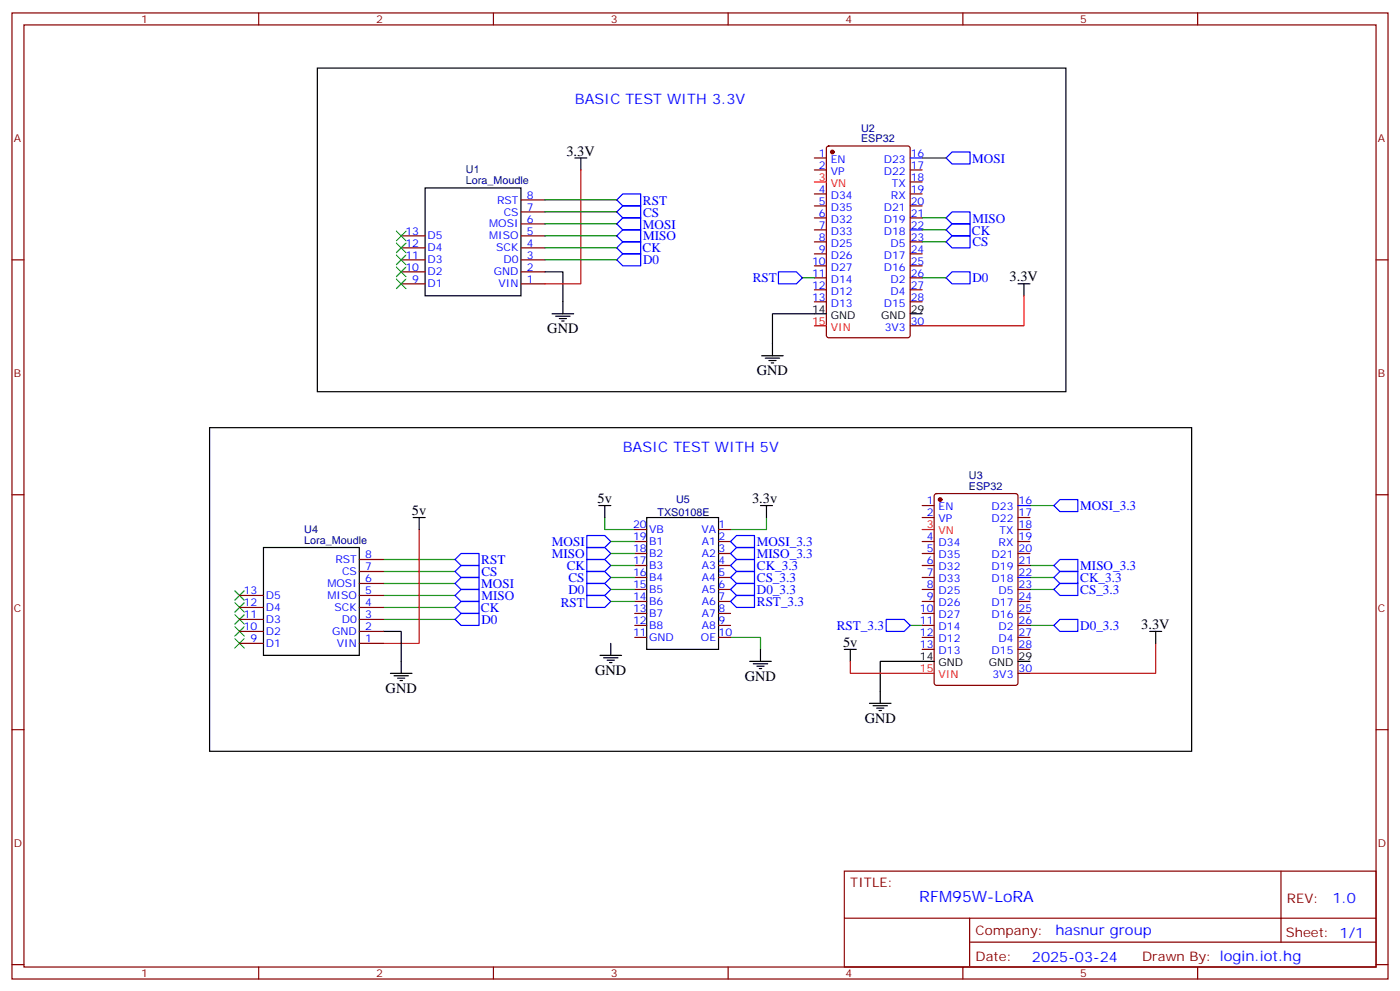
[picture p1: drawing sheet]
<svg xmlns="http://www.w3.org/2000/svg" width="412mm" height="292mm" viewBox="0 0 412 292" stroke-linecap="round" stroke-linejoin="round" font-family="sans-serif">
<g fill="none" stroke="#870000" stroke-width=".35">
<path d="M3.5 3.8h405.4v284.3h-405.4zM7.1 7.3h398.2v277.3h-398.2zM76.2 3.8v3.5M145.3 3.8v3.5M214.5 3.8v3.5M283.6 3.8v3.5M352.8 3.8v3.5M153.5 58.8h7M239.9 46.5h3.5M239.9 50h3.5M239.9 57.1h3.5M243.7 43.2l.4-.2h23.3l.7 .4v55.3l-.5 .7h-23.5l-.6-.4-.1-55.3z"/>
<path d="M268.1 50h3.5M268.1 57.1h3.5M268.1 53.6h3.5M3.5 76.5h3.6M118.2 76.5h7M118.2 73h7M118.2 69.4h7M153.5 76.5h7M153.5 73h7M153.5 69.4h7M153.5 65.9h7M153.5 62.4h7"/>
<path d="M239.9 60.6h3.5M239.9 64.1h3.5M239.9 67.7h3.5M239.9 71.2h3.5M239.9 74.7h3.5M239.9 78.2h3.5M268.1 60.6h3.5M268.1 64.1h3.5M268.1 71.2h3.5M268.1 74.7h3.5M268.1 78.2h3.5M405.3 76.5h3.6"/>
<path d="M118.2 83.5h7M118.2 80h7M153.5 83.5h7M153.5 80h7M239.9 81.8h3.5M239.9 85.3h3.5M239.9 88.8h3.5M268.1 81.8h3.5M268.1 85.3h3.5M268.1 88.8h3.5M268.1 95.9h3.5M3.5 145.6h3.6"/>
<path d="M187 155.9h3.5M187 159.4h3.5M211.7 155.9h3.5M211.7 159.4h3.5M271.6 159.4h3.6M271.6 148.8h3.6M271.6 152.3h3.6M275.4 145.5l.5-.2h23.3l.6 .4 .1 55.3-.5 .7h-23.5l-.7-.4v-55.3zM299.9 155.9h3.5M299.9 159.4h3.5M299.9 152.3h3.5M405.3 145.6h3.6"/>
<path d="M70.6 178.8h7M70.6 175.3h7M105.8 178.8h7.1M105.8 175.3h7.1M105.8 171.7h7.1M105.8 168.2h7.1M105.8 164.7h7.1M187 162.9h3.5M187 166.4h3.5M187 170h3.5M187 173.5h3.5M187 177h3.5"/>
<path d="M211.7 162.9h3.5M211.7 166.4h3.5M211.7 170h3.5M211.7 173.5h3.5M211.7 177h3.5M271.6 162.9h3.6M271.6 166.4h3.6M271.6 170h3.6M271.6 173.5h3.6M271.6 177h3.6M299.9 162.9h3.5M299.9 166.4h3.5"/>
<path d="M299.9 173.5h3.5M299.9 177h3.5M70.6 189.4h7M70.6 185.8h7M70.6 182.3h7M105.8 189.4h7.1M105.8 185.8h7.1M105.8 182.3h7.1M187 180.6h3.5M187 184.1h3.5M187 187.6h3.5M211.7 180.6h3.5"/>
<path d="M211.7 184.1h3.5M211.7 187.6h3.5M271.6 180.6h3.6M271.6 184.1h3.6M271.6 187.6h3.6M271.6 191.1h3.6M299.9 180.6h3.5M299.9 184.1h3.5M299.9 187.6h3.5M299.9 191.1h3.5M299.9 198.2h3.5M3.5 214.8h3.6"/>
<path d="M405.3 214.8h3.6M248.7 256.4h156.6v28.2h-156.6zM377.3 256.4v20.9M248.7 270.2h156.5M285.6 277.3h119.6M285.6 270.2v14.2M3.5 283.9h3.6M76.2 284.6v3.5M145.3 284.6v3.5M214.5 284.6v3.5M283.6 284.6v3.5M352.8 284.6v3.5"/>
<path d="M405.3 283.9h3.6"/>
</g>
<g fill="none" stroke="#000" stroke-width=".35">
<path d="M93.5 20h220.5v95.3h-220.5zM125.2 55.3h28.3v31.8h-28.3zM169.3 46.5h3.6M171.1 46.5v3.5M160.5 80h5.3v12.4M162.6 92.4h6.4M163.7 93.1h4.2M164.7 93.8h2.2M165.5 94.5h.7M243.4 92.4h-15.9v12.3M268.1 92.4h3.5M299.9 83.5h3.5"/>
<path d="M301.6 83.5v3.6M224.4 104.7h6.3M225.4 105.4h4.3M226.5 106.1h2.1M227.2 106.8h.7M61.7 125.9h289.3v95.2h-289.3zM121.7 152.3h3.5M123.5 152.3v3.6M176.4 148.8h3.5M178.2 148.8v3.5M190.5 152.3h21.2v38.8h-21.2zM224 148.8h3.5"/>
<path d="M225.8 148.8v3.5M77.6 161.1h28.2v31.8h-28.2zM112.9 185.8h5.3v12.4M115 198.2h6.4M116.1 198.9h4.2M117.1 199.6h2.1M176.7 192.9h6.4M177.8 193.6h4.2M178.9 194.3h2.1M179.6 195h.7M179.9 189.4v3.5M220.8 194.7h6.4"/>
<path d="M221.9 195.4h4.2M223 196.1h2.1M223.7 196.8h.7M224 191.1v3.6M248.7 191.1h3.5M250.5 191.1v3.6M275.2 194.7h-15.9v12.3M299.9 194.7h3.5M338.7 185.8h3.5M340.4 185.8v3.6M117.8 200.3h.7M256.1 207h6.4"/>
<path d="M257.2 207.7h4.2M258.2 208.4h2.1M258.9 209.1h.7"/>
</g>
<g fill="#870000" stroke="#870000" stroke-width=".35">
<circle cx="245.2" cy="44.7" r=".53"/>
<circle cx="276.9" cy="147" r=".53"/>
</g>
<path d="M171.1 50v33.5h-10.6M239.9 53.6h3.5M239.9 95.9h3.5M301.6 87.1v8.8h-30M123.5 155.9v33.5h-10.6M271.6 155.9h3.6M250.5 194.7v3.5h24.7M340.4 189.4v8.8h-37" fill="none" stroke="#f00" stroke-width=".35"/>
<g fill="none" stroke="#00f" stroke-width=".35">
<path d="M181.7 58.8l1.7-1.7h5.3v3.5h-5.3zM268.1 46.5h3.5M278.7 46.5l1.8-1.8h5.3v3.6h-5.3zM181.7 76.5l1.7-1.8h5.3v3.5h-5.3zM181.7 73l1.7-1.8h5.3v3.5h-5.3zM181.7 69.4l1.7-1.7h5.3v3.5h-5.3zM181.7 65.9l1.7-1.8h5.3v3.6h-5.3zM181.7 62.4l1.7-1.8h5.3v3.5h-5.3zM268.1 67.7h3.5M278.7 71.2l1.8-1.8h5.3v3.6h-5.3zM278.7 64.1l1.8-1.7h5.3v3.5h-5.3zM278.7 67.7l1.8-1.8h5.3v3.5h-5.3z"/>
<path d="M229.3 80h5.3l1.8 1.8-1.8 1.7h-5.3zM278.7 81.8l1.8-1.8h5.3v3.5h-5.3zM172.9 157.6h5.3l1.7 1.8-1.7 1.7h-5.3zM215.2 159.4l1.8-1.8h5.2v3.5h-5.2zM299.9 148.8h3.5M310.4 148.8l1.8-1.8h5.3v3.6h-5.3zM134.1 164.7l1.7-1.8h5.3v3.5h-5.3zM134.1 168.2l1.7-1.8h5.3v3.6h-5.3zM134.1 171.7l1.7-1.7h5.3v3.5h-5.3zM134.1 175.3l1.7-1.8h5.3v3.5h-5.3zM134.1 178.8l1.7-1.8h5.3v3.6h-5.3zM172.9 175.3h5.3l1.7 1.7-1.7 1.8h-5.3z"/>
<path d="M172.9 171.7h5.3l1.7 1.8-1.7 1.8h-5.3zM172.9 168.2h5.3l1.7 1.8-1.7 1.7h-5.3zM172.9 164.7h5.3l1.7 1.7-1.7 1.8h-5.3zM172.9 161.1h5.3l1.7 1.8-1.7 1.8h-5.3zM215.2 162.9l1.8-1.8h5.2v3.6h-5.2zM215.2 166.4l1.8-1.7h5.2v3.5h-5.2zM215.2 173.5l1.8-1.8h5.2v3.6h-5.2zM215.2 177l1.8-1.7h5.2v3.5h-5.2zM217 168.2h5.2v3.5h-5.2l-1.8-1.7zM299.9 170h3.5M310.4 170l1.8-1.8h5.3v3.5h-5.3zM310.4 166.4l1.8-1.7h5.3v3.5h-5.3z"/>
<path d="M310.4 173.5l1.8-1.8h5.3v3.6h-5.3zM135.8 180.6h5.3v3.5h-5.3l-1.7-1.8zM261.1 182.3h5.2l1.8 1.8-1.8 1.7h-5.2zM310.4 184.1l1.8-1.8h5.3v3.5h-5.3z"/>
</g>
<g fill="none" stroke="#3c3" stroke-width=".35">
<path d="M116.8 68l2.8 2.8M116.8 71.5l2.8 2.9M116.8 75.1l2.8 2.8M116.8 78.6l2.8 2.8M119.6 68l-2.8 2.8M119.6 71.5l-2.8 2.9M119.6 75.1l-2.8 2.8M119.6 78.6l-2.8 2.8M116.8 82.1l2.8 2.8M119.6 82.1l-2.8 2.8M69.1 177.4l2.9 2.8M69.1 173.8l2.9 2.9"/>
<path d="M72 177.4l-2.9 2.8M72 173.8l-2.9 2.9M69.1 188l2.9 2.8M69.1 184.4l2.9 2.9M69.1 180.9l2.9 2.8M72 188l-2.9 2.8M72 184.4l-2.9 2.9M72 180.9l-2.9 2.8"/>
</g>
<g fill="none" stroke="#008700" stroke-width=".35">
<path d="M160.5 58.8h21.2M271.6 46.5h7.1M160.5 62.4h21.2M160.5 65.9h21.2M160.5 69.4h21.2M160.5 73h21.2M160.5 76.5h21.2M271.6 67.7h7.1M271.6 64.1h7.1M271.6 71.2h7.1M236.4 81.8h3.5M271.6 81.8h7.1"/>
<path d="M178.2 152.3v3.6h8.8M179.9 159.4h7.1M225.8 152.3v3.6h-10.6M303.4 148.8h7M112.9 178.8h21.2M112.9 175.3h21.2M112.9 171.7h21.2M112.9 168.2h21.2M112.9 164.7h21.2M179.9 173.5h7.1M179.9 166.4h7.1M179.9 170h7.1"/>
<path d="M179.9 177h7.1M179.9 162.9h7.1M303.4 173.5h7M303.4 166.4h7M303.4 170h7M112.9 182.3h21.2M215.2 187.6h8.8v3.5M268.1 184.1h3.5M303.4 184.1h7"/>
</g>
<text font-size="4.6" fill="#00f" x="270.8" y="265.4">RFM95W-LoRA</text>
<g font-size="4.2" fill="#00f">
<text x="169.3" y="30.6">BASIC TEST WITH 3.3V</text>
<text x="183.4" y="132.9">BASIC TEST WITH 5V</text>
<text x="392.5" y="265.7">1.0</text>
<text x="310.9" y="275.2">hasnur group</text>
<text x="304" y="283">2025-03-24</text>
</g>
<g font-size="4.2">
<text x="166.9" y="45.8">3.3V</text>
<text x="297.4" y="82.8">3.3V</text>
<text x="161.2" y="98">GND</text>
<text x="223" y="110.3">GND</text>
<text x="176" y="148">5v</text>
<text x="221.5" y="148.1">3.3v</text>
<text x="121.4" y="151.5">5v</text>
<text x="336.2" y="185.1">3.3V</text>
<text x="248.4" y="190.3">5v</text>
<text x="113.6" y="203.8">GND</text>
<text x="175.3" y="198.5">GND</text>
<text x="219.4" y="200.3">GND</text>
<text x="254.7" y="212.7">GND</text>
</g>
<g font-size="3.9" fill="#00f">
<text x="286.4" y="47.9">MOSI</text>
<text x="189.4" y="60.2">RST</text>
<text x="189.4" y="63.7">CS</text>
<text x="286.4" y="65.5">MISO</text>
<text x="189.4" y="67.3">MOSI</text>
<text x="189.4" y="70.8">MISO</text>
<text x="286.3" y="69">CK</text>
<text x="189.3" y="74.3">CK</text>
<text x="189.4" y="77.8">D0</text>
<text x="286.5" y="72.5">CS</text>
<text x="221.7" y="82.9">RST</text>
<text x="286.5" y="83.1">D0</text>
<text x="318.2" y="150.2">MOSI_3.3</text>
<text x="162.5" y="160.7">MOSI</text>
<text x="223" y="160.7">MOSI_3.3</text>
<text x="141.8" y="166">RST</text>
<text x="162.5" y="164.3">MISO</text>
<text x="167" y="167.8">CK</text>
<text x="223" y="164.3">MISO_3.3</text>
<text x="223" y="167.8">CK_3.3</text>
<text x="318.2" y="167.8">MISO_3.3</text>
<text x="141.8" y="173.1">MOSI</text>
<text x="141.8" y="169.6">CS</text>
<text x="167.5" y="171.3">CS</text>
<text x="223" y="171.3">CS_3.3</text>
<text x="318.2" y="171.3">CK_3.3</text>
<text x="141.8" y="176.6">MISO</text>
<text x="165.2" y="178.5">RST</text>
<text x="167.4" y="174.9">D0</text>
<text x="223" y="174.9">D0_3.3</text>
<text x="223" y="178.4">RST_3.3</text>
<text x="318.2" y="174.9">CS_3.3</text>
<text x="141.7" y="180.1">CK</text>
<text x="141.8" y="183.7">D0</text>
<text x="246.5" y="185.3">RST_3.3</text>
<text x="318.2" y="185.4">D0_3.3</text>
</g>
<g font-size="3.9" fill="#800">
<text x="250.5" y="261">TITLE:</text>
<text x="379.1" y="265.7">REV:</text>
<text x="287.4" y="275.2">Company:</text>
<text x="378.7" y="275.8">Sheet: 1/1</text>
<text x="287.4" y="282.9">Date:</text>
<text x="336.4" y="282.9">Drawn By: login.iot.hg</text>
</g>
<g font-size="3.2" fill="#800">
<text x="41.6" y="6.8">1</text>
<text x="110.8" y="6.8">2</text>
<text x="179.9" y="6.8">3</text>
<text x="249.1" y="6.8">4</text>
<text x="318.2" y="6.8">5</text>
<text x="4.1" y="41.9">A</text>
<text x="405.9" y="41.9">A</text>
<text x="4.1" y="111.1">B</text>
<text x="405.9" y="111.1">B</text>
<text x="4.1" y="180.2">C</text>
<text x="405.9" y="180.2">C</text>
<text x="4.1" y="249.3">D</text>
<text x="405.9" y="249.3">D</text>
<text x="41.6" y="287.6">1</text>
<text x="110.8" y="287.6">2</text>
<text x="179.9" y="287.6">3</text>
<text x="249.1" y="287.6">4</text>
<text x="318.2" y="287.6">5</text>
</g>
<g font-size="3.2" fill="#000080">
<text x="253.7" y="41.9">ESP32</text>
<text x="253.7" y="38.7">U2</text>
<text x="137.2" y="51">U1</text>
<text x="137.2" y="54.2">Lora_Moudle</text>
<text x="285.4" y="141">U3</text>
<text x="199.1" y="148.1">U5</text>
<text x="285.4" y="144.2">ESP32</text>
<text x="193.7" y="151.7">TXS0108E</text>
<text x="89.6" y="160.1">Lora_Moudle</text>
<text x="89.6" y="156.9">U4</text>
</g>
<g font-size="3.2" fill="#00f">
<text x="241.2" y="46.1">1</text>
<text x="244.7" y="47.9">EN</text>
<text x="260.3" y="47.9">D23</text>
<text x="268.3" y="46.1">16</text>
<text x="241.2" y="49.7">2</text>
<text x="244.7" y="51.4">VP</text>
<text x="260.3" y="51.4">D22</text>
<text x="268.3" y="49.7">17</text>
<text x="268.3" y="53.2">18</text>
<text x="146.4" y="59.9">RST</text>
<text x="155.2" y="58.5">8</text>
<text x="241.2" y="56.7">4</text>
<text x="244.7" y="58.5">D34</text>
<text x="262.4" y="58.5">RX</text>
<text x="262.7" y="55">TX</text>
<text x="268.3" y="56.7">19</text>
<text x="148.4" y="63.4">CS</text>
<text x="155.2" y="65.5">6</text>
<text x="155.2" y="62">7</text>
<text x="241.2" y="60.3">5</text>
<text x="241.2" y="63.8">6</text>
<text x="244.7" y="62">D35</text>
<text x="244.7" y="65.5">D32</text>
<text x="260.3" y="62">D21</text>
<text x="260.3" y="65.5">D19</text>
<text x="268.3" y="60.3">20</text>
<text x="268.3" y="63.8">21</text>
<text x="119.4" y="69.1">13</text>
<text x="125.9" y="70.5">D5</text>
<text x="144.1" y="70.5">MISO</text>
<text x="144.1" y="67">MOSI</text>
<text x="155.2" y="69.1">5</text>
<text x="241.2" y="67.3">7</text>
<text x="241.2" y="70.8">8</text>
<text x="244.7" y="69.1">D33</text>
<text x="260.3" y="69.1">D18</text>
<text x="268.3" y="67.3">22</text>
<text x="268.3" y="70.8">23</text>
<text x="119.4" y="76.1">11</text>
<text x="119.4" y="72.6">12</text>
<text x="125.9" y="77.5">D3</text>
<text x="125.9" y="74">D4</text>
<text x="146.2" y="74">SCK</text>
<text x="148.3" y="77.5">D0</text>
<text x="155.2" y="76.1">3</text>
<text x="155.2" y="72.6">4</text>
<text x="239.2" y="77.9">10</text>
<text x="241.2" y="74.4">9</text>
<text x="244.7" y="72.6">D25</text>
<text x="244.7" y="76.1">D26</text>
<text x="260.3" y="76.1">D17</text>
<text x="262.3" y="72.6">D5</text>
<text x="268.3" y="74.4">24</text>
<text x="268.3" y="77.9">25</text>
<text x="119.4" y="79.7">10</text>
<text x="121.5" y="83.2">9</text>
<text x="125.9" y="81.1">D2</text>
<text x="145.5" y="81.1">GND</text>
<text x="155.2" y="83.2">1</text>
<text x="155.2" y="79.7">2</text>
<text x="239.2" y="81.4">11</text>
<text x="244.7" y="79.7">D27</text>
<text x="244.7" y="83.2">D14</text>
<text x="260.3" y="79.7">D16</text>
<text x="262.3" y="83.2">D2</text>
<text x="268.3" y="81.4">26</text>
<text x="125.9" y="84.6">D1</text>
<text x="146.9" y="84.6">VIN</text>
<text x="239.2" y="84.9">12</text>
<text x="239.2" y="88.5">13</text>
<text x="244.7" y="86.7">D12</text>
<text x="262.3" y="86.7">D4</text>
<text x="268.3" y="84.9">27</text>
<text x="268.3" y="88.5">28</text>
<text x="244.7" y="90.2">D13</text>
<text x="260.3" y="90.2">D15</text>
<text x="268.3" y="95.5">30</text>
<text x="260.6" y="97.3">3V3</text>
<text x="273" y="148.4">1</text>
<text x="300" y="148.4">16</text>
<text x="186.5" y="155.5">20</text>
<text x="211.7" y="155.5">1</text>
<text x="273" y="152">2</text>
<text x="276.5" y="150.2">EN</text>
<text x="276.5" y="153.7">VP</text>
<text x="292.1" y="150.2">D23</text>
<text x="292.1" y="153.7">D22</text>
<text x="300" y="152">17</text>
<text x="300" y="155.5">18</text>
<text x="186.5" y="159">19</text>
<text x="191.2" y="160.4">B1</text>
<text x="191.2" y="156.9">VB</text>
<text x="206.6" y="156.9">VA</text>
<text x="206.8" y="160.4">A1</text>
<text x="211.7" y="159">2</text>
<text x="273" y="159">4</text>
<text x="276.5" y="160.8">D34</text>
<text x="294.2" y="160.8">RX</text>
<text x="294.4" y="157.3">TX</text>
<text x="300" y="159">19</text>
<text x="98.8" y="165.7">RST</text>
<text x="107.6" y="167.9">7</text>
<text x="107.6" y="164.3">8</text>
<text x="186.5" y="166.1">17</text>
<text x="186.5" y="162.6">18</text>
<text x="191.2" y="167.5">B3</text>
<text x="191.2" y="164">B2</text>
<text x="206.8" y="164">A2</text>
<text x="206.8" y="167.5">A3</text>
<text x="211.7" y="162.6">3</text>
<text x="211.7" y="166.1">4</text>
<text x="273" y="162.6">5</text>
<text x="273" y="166.1">6</text>
<text x="276.5" y="164.3">D35</text>
<text x="276.5" y="167.9">D32</text>
<text x="292.1" y="164.3">D21</text>
<text x="292.1" y="167.9">D19</text>
<text x="300" y="162.6">20</text>
<text x="300" y="166.1">21</text>
<text x="96.5" y="172.8">MOSI</text>
<text x="100.7" y="169.3">CS</text>
<text x="107.6" y="171.4">6</text>
<text x="186.5" y="173.1">15</text>
<text x="186.5" y="169.6">16</text>
<text x="191.2" y="171">B4</text>
<text x="206.8" y="171">A4</text>
<text x="211.7" y="169.6">5</text>
<text x="211.7" y="173.1">6</text>
<text x="273" y="169.6">7</text>
<text x="273" y="173.1">8</text>
<text x="276.5" y="171.4">D33</text>
<text x="292.1" y="171.4">D18</text>
<text x="300" y="169.6">22</text>
<text x="300" y="173.1">23</text>
<text x="71.8" y="178.4">12</text>
<text x="71.8" y="174.9">13</text>
<text x="78.3" y="179.8">D4</text>
<text x="78.3" y="176.3">D5</text>
<text x="96.5" y="176.3">MISO</text>
<text x="98.5" y="179.8">SCK</text>
<text x="107.6" y="178.4">4</text>
<text x="107.6" y="174.9">5</text>
<text x="186.5" y="176.7">14</text>
<text x="191.2" y="178.1">B6</text>
<text x="191.2" y="174.6">B5</text>
<text x="206.8" y="174.6">A5</text>
<text x="206.8" y="178.1">A6</text>
<text x="211.7" y="176.7">7</text>
<text x="273" y="176.7">9</text>
<text x="276.5" y="174.9">D25</text>
<text x="276.5" y="178.4">D26</text>
<text x="292.1" y="178.4">D17</text>
<text x="294.1" y="174.9">D5</text>
<text x="300" y="176.7">24</text>
<text x="71.8" y="185.5">10</text>
<text x="71.8" y="182">11</text>
<text x="78.3" y="183.4">D3</text>
<text x="100.7" y="183.4">D0</text>
<text x="107.6" y="185.5">2</text>
<text x="107.6" y="182">3</text>
<text x="186.5" y="183.7">12</text>
<text x="186.5" y="180.2">13</text>
<text x="191.2" y="185.1">B8</text>
<text x="191.2" y="181.6">B7</text>
<text x="206.8" y="181.6">A7</text>
<text x="206.8" y="185.1">A8</text>
<text x="211.7" y="180.2">8</text>
<text x="211.7" y="183.7">9</text>
<text x="271" y="180.2">10</text>
<text x="271" y="183.7">11</text>
<text x="276.5" y="182">D27</text>
<text x="276.5" y="185.5">D14</text>
<text x="292.1" y="182">D16</text>
<text x="294.1" y="185.5">D2</text>
<text x="300" y="180.2">25</text>
<text x="300" y="183.7">26</text>
<text x="73.8" y="189">9</text>
<text x="78.3" y="190.4">D1</text>
<text x="78.3" y="186.9">D2</text>
<text x="97.8" y="186.9">GND</text>
<text x="99.3" y="190.4">VIN</text>
<text x="107.6" y="189">1</text>
<text x="186.5" y="187.3">11</text>
<text x="191.2" y="188.7">GND</text>
<text x="206.5" y="188.7">OE</text>
<text x="211.7" y="187.3">10</text>
<text x="271" y="187.3">12</text>
<text x="271" y="190.8">13</text>
<text x="276.5" y="189">D12</text>
<text x="294.1" y="189">D4</text>
<text x="300" y="187.3">27</text>
<text x="300" y="190.8">28</text>
<text x="276.5" y="192.5">D13</text>
<text x="292.1" y="192.5">D15</text>
<text x="300" y="197.8">30</text>
<text x="292.4" y="199.6">3V3</text>
</g>
<g font-size="3.2" fill="#f00">
<text x="241.2" y="53.2">3</text>
<text x="244.7" y="55">VN</text>
<text x="239.2" y="95.5">15</text>
<text x="244.7" y="97.3">VIN</text>
<text x="273" y="155.5">3</text>
<text x="276.5" y="157.3">VN</text>
<text x="271" y="197.8">15</text>
<text x="276.5" y="199.6">VIN</text>
</g>
<g font-size="3.2">
<text x="239.2" y="92">14</text>
<text x="244.7" y="93.8">GND</text>
<text x="259.5" y="93.8">GND</text>
<text x="268.3" y="92">29</text>
<text x="271" y="194.3">14</text>
<text x="276.5" y="196.1">GND</text>
<text x="291.3" y="196.1">GND</text>
<text x="300" y="194.3">29</text>
</g>
</svg>
